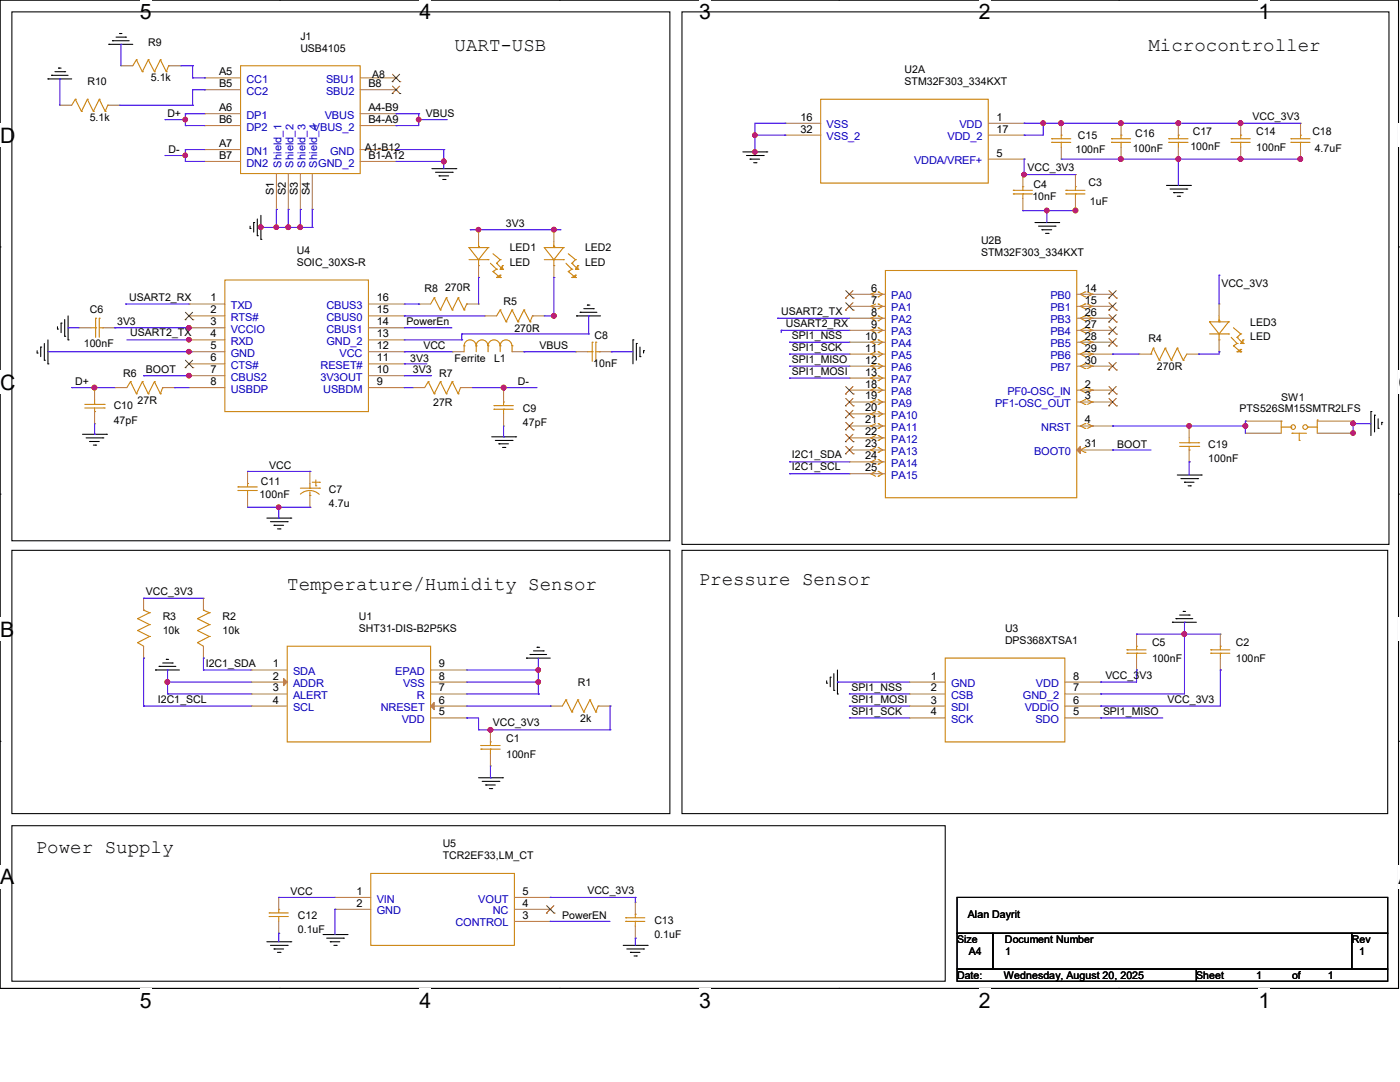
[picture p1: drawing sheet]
<svg xmlns="http://www.w3.org/2000/svg" width="279mm" height="216mm" viewBox="0 0 279 216" stroke-linecap="round" stroke-linejoin="round" font-family="sans-serif">
<path d="M0 0h279.1v197.2h-279.1z" fill="none" stroke="#000" stroke-width=".21"/>
<g fill="#fff">
<path d="M27.9 0h2.4v4.7h-2.4z"/>
<path d="M27.9 197.2h2.4v4.8h-2.4z"/>
</g>
<path d="M55.8 0h.1M55.8 197.2h.1" fill="none" stroke="#000" stroke-width=".21"/>
<g fill="#fff">
<path d="M83.7 0h2.4v4.7h-2.4z"/>
<path d="M83.7 197.2h2.4v4.8h-2.4z"/>
</g>
<path d="M111.6 0h.1M111.6 197.2h.1" fill="none" stroke="#000" stroke-width=".21"/>
<g fill="#fff">
<path d="M139.5 0h2.4v4.7h-2.4z"/>
<path d="M139.5 197.2h2.4v4.8h-2.4z"/>
</g>
<path d="M167.4 0h.1M167.4 197.2h.1" fill="none" stroke="#000" stroke-width=".21"/>
<g fill="#fff">
<path d="M195.3 0h2.4v4.7h-2.4z"/>
<path d="M195.3 197.2h2.4v4.8h-2.4z"/>
</g>
<path d="M223.3 0h.1M223.3 197.2h.1" fill="none" stroke="#000" stroke-width=".21"/>
<g fill="#fff">
<path d="M251.2 0h2.3v4.7h-2.3z"/>
<path d="M251.2 197.2h2.3v4.8h-2.3z"/>
<path d="M0 24.6h3v4.8h-3z"/>
<path d="M279.1 24.6h.3v4.8h-.3z"/>
<path d="M0 73.9h3v4.8h-3z"/>
<path d="M279.1 73.9h.3v4.8h-.3z"/>
</g>
<path d="M0 49.3h.1M279.1 49.3h.1" fill="none" stroke="#000" stroke-width=".21"/>
<g fill="#fff">
<path d="M0 123.2h2.8v4.8h-2.8z"/>
<path d="M279.1 123.2h.3v4.8h-.3z"/>
</g>
<path d="M0 98.6h.1M279.1 98.6h.1" fill="none" stroke="#000" stroke-width=".21"/>
<g fill="#fff">
<path d="M0 172.6h2.8v4.7h-2.8z"/>
<path d="M279 172.6h.4v4.7h-.4z"/>
</g>
<g fill="none" stroke="#000" stroke-width=".21">
<path d="M2.4 2.4h131.3v105.5h-131.3zM9.6 15.7h.1M9.6 15.7h4.7M10.3 15h.1M10.3 15h3.3M11 14.3h1.9M11.7 13.6h.1M11.7 13.6h.5M12.9 14.3h.1M21.7 8.8h.1M21.7 8.8h4.8M22.4 8.1h.1"/>
<path d="M22.4 8.1h3.4M23.2 7.4h1.9M23.9 6.7h.1M23.9 6.7h.4M25.1 7.4h.1M136.1 2.4h141.1v106.2h-141.1zM86.2 33.7h4.8M86.9 34.4h3.4M87.6 35.1h.1M87.6 35.1h1.9M88.3 35.8h.5M88.8 35.8h.1"/>
<path d="M90.3 34.4h.1M91 33.7h.1M148.3 30.3h4.7M149 31h3.3M149.7 31.7h.1M149.7 31.7h1.9M150.4 32.5h.5M150.9 32.5h.1M152.3 31h.1M153 30.3h.1M232.8 37h4.8M233.5 37.7h3.4"/>
<path d="M234.2 38.4h.1M234.2 38.4h1.9M234.9 39.2h.5M235.4 39.2h.1M236.9 37.7h.1M237.6 37h.1M49.9 45.6h.1M49.9 45.1v.5M50.6 44.4h.1M50.6 44.4v1.9M51.4 47h.1M51.4 43.7v3.3"/>
<path d="M52.1 47.8h.1M52.1 43v4.8M206.5 44.4h4.8M207.3 45.1h3.3M207.9 45.8h.1M207.9 45.8h2M208.7 46.6h.5M209.2 46.6h.1M210.6 45.1h.1M211.3 44.4h.1M7.4 70.4h.1M7.4 70v.4"/>
<path d="M8.1 69.3h.1M8.1 69.3v1.9M8.8 71.9h.1M8.8 68.5v3.4M9.6 72.6h.1M9.6 67.8v4.8M11.5 65.7h.1M11.5 65.2v.5M12.2 64.5h.1M12.2 64.5v1.9M12.9 67.1h.1M12.9 63.8v3.3"/>
<path d="M13.6 67.8h.1M13.6 63v4.8M115.1 63h.1M115.1 63h4.7M115.8 62.3h.1M115.8 62.3h3.3M116.5 61.6h1.9M117.2 60.9h.1M117.2 60.9h.5M118.4 61.6h.1M126.3 67.8h.1M126.3 67.8v4.8"/>
<path d="M127 68.5h.1M127 68.5v3.4M127.7 71.2h.1M127.7 69.3v1.9M128.4 70h.1M128.4 70v.4M16.5 86.7h4.8M17.2 87.4h3.3M17.9 88.1h.1M17.9 88.1h1.9M18.6 88.8h.5M19.1 88.8h.1"/>
<path d="M20.5 87.4h.1M21.3 86.7h.1M98.1 87.2h4.8M98.8 87.9h3.4M99.6 88.6h.1M99.6 88.6h1.9M100.3 89.3h.5M100.8 89.3h.1M102.2 87.9h.1M102.9 87.2h.1M234.9 94.8h4.8M235.7 95.5h3.3"/>
<path d="M236.4 96.2h.1M236.4 96.2h1.9M237.1 96.9h.5M237.6 96.9h.1M239 95.5h.1M239.7 94.8h.1M273.6 82.1h.1M273.6 82.1v4.8M274.3 82.8h.1M274.3 82.8v3.4M275 85.5h.1M275 83.6v1.9"/>
<path d="M275.8 84.3h.1M275.8 84.3v.5M2.4 109.8h131.3v52.5h-131.3zM53.3 103.4h4.7M54 104.1h3.3M54.7 104.8h.1M54.7 104.8h1.9M55.4 105.5h.5M55.9 105.5h.1M57.3 104.1h.1M58 103.4h.1M136.1 109.8h140.8v52.5h-140.8z"/>
<path d="M31 133.7h.1M31 133.7h4.8M31.7 133h.1M31.7 133h3.4M32.5 132.3h1.9M33.2 131.6h.1M33.2 131.6h.5M34.4 132.3h.1M105.1 131.3h.1M105.1 131.3h4.7M105.8 130.6h.1M105.8 130.6h3.3"/>
<path d="M106.5 129.9h1.9M107.2 129.2h.1M107.2 129.2h.5M108.4 129.9h.1M165 136.3h.1M165 135.8v.5M165.7 135.1h.1M165.7 135.1v1.9M166.4 137.8h.1M166.4 134.4v3.4M167.1 138.5h.1M167.1 133.7v4.8"/>
<path d="M234 124.2h.1M234 124.2h4.8M234.7 123.4h.1M234.7 123.4h3.3M235.4 122.7h1.9M236.1 122h.1M236.1 122h.5M237.3 122.7h.1M0 147.9h.1M95.5 155.2h4.8M96.2 155.9h3.4M96.9 156.6h.1"/>
<path d="M96.9 156.6h1.9M97.7 157.4h.4M98.1 157.4h.1M99.6 155.9h.1M100.3 155.2h.1M279.1 147.9h.1M2.4 164.8h186.2v31h-186.2zM191 179.1h85.9v7.1h-85.9zM53.3 187.9h4.7M54 188.6h3.3M54.7 189.4h.1M54.7 189.4h1.9"/>
<path d="M55.4 190h.5M55.9 190h.1M57.3 188.6h.1M58 187.9h.1M64.5 186.5h4.8M65.2 187.2h3.3M65.9 187.9h.1M65.9 187.9h1.9M66.6 188.6h.5M67.1 188.6h.1M68.5 187.2h.1M69.3 186.5h.1"/>
<path d="M124.4 188.6h4.8M125.1 189.4h3.3M125.8 190h.1M125.8 190h1.9M126.5 190.8h.5M127 190.8h.1M128.4 189.4h.1M129.2 188.6h.1M191 186.2h7.2v7.2h-7.2zM191 193.4h47.8v2.4h-47.8zM198.2 186.2h71.6v7.2h-71.6zM238.8 193.4h38.1v2.4h-38.1z"/>
<path d="M269.8 186.2h7.1v7.2h-7.1z"/>
</g>
<g fill="none" stroke="#cc8006" stroke-width=".21">
<path d="M15 19.8h.1M15 19.8l1.3 2.4M15 19.8l-.7 1.2M17.4 19.8h.1M17.4 19.8l-1.1 2.4M17.4 19.8l1.2 2.4M19.8 19.8h.1M19.8 19.8l-1.2 2.4M19.8 19.8l1.2 2.4M27.2 11.9h.1M27.2 11.9l1.2 2.4M27.2 11.9l-.7 1.2"/>
<path d="M28.4 14.3h.1M29.6 11.9h.1M29.6 11.9l-1.2 2.4M29.6 11.9l1.2 2.4M30.8 14.3h.1M32 11.9h.1M32 11.9l-1.2 2.4M32 11.9l1.2 2.4M33.2 14.3h.1M33.7 13.1h.1M33.7 13.1l-.5 1.2M48 13.1h23.9v21.5h-23.9z"/>
<path d="M163.8 19.8h33.4v16.7h-33.4zM16.3 22.2h.1M18.6 22.2h.1M21 22.2h.1M21.5 21h.1M21.5 21l-.5 1.2M202.2 38.7h.1M202.2 38h.1M202.2 38.7h3.8M202.2 38h3.8M204.1 37.3h.1M204.1 38.7h.1"/>
<path d="M204.1 37.3v.7M204.1 38.7v.9M209.9 28.4h.1M209.9 27.7h.1M209.9 28.4h3.8M209.9 27.7h3.8M211.8 27h.1M211.8 28.4h.1M211.8 27v.7M211.8 28.4v1M212.7 38.7h.1M212.7 38h.1"/>
<path d="M212.7 38.7h3.8M212.7 38h3.8M214.6 37.3h.1M214.6 38.7h.1M214.6 37.3v.7M214.6 38.7v.9M221.8 28.4h.1M221.8 27.7h.1M221.8 28.4h3.8M221.8 27.7h3.8M223.7 27h.1M223.7 28.4h.1"/>
<path d="M223.7 27v.7M223.7 28.4v1M233.3 28.4h.1M233.3 27.7h.1M233.3 28.4h3.8M233.3 27.7h3.8M235.2 27h.1M235.2 28.4h.1M235.2 27v.7M235.2 28.4v1M245.7 28.4h.1M245.7 27.7h.1"/>
<path d="M245.7 28.4h3.8M245.7 27.7h3.8M247.6 27h.1M247.6 28.4h.1M247.6 27v.7M247.6 28.4v1M257.6 28.4h.1M257.6 27.7h.1M257.6 28.4h3.9M257.6 27.7h3.9M259.5 27h.1M259.5 28.4h.1"/>
<path d="M259.5 27v.7M259.5 28.4v1M44.9 55.9h28.6v26.2h-28.6zM86.7 59.4h.1M86.7 59.4l1.2 2.4M86.7 59.4l-.8 1.3M89.1 59.4h.1M89.1 59.4l-1.2 2.4M89.1 59.4l1.2 2.4M91.4 59.4h.1M91.4 59.4l-1.1 2.4M91.4 59.4l1.2 2.4"/>
<path d="M93.6 49.4h.1M93.6 49.4h3.8M93.6 51.8h3.8M93.6 49.4l1.9 2.4M95.5 49.2h.1M95.5 49.4h.1M95.5 53h.1M95.5 51.8h.1M95.5 48.2v1.2M95.5 51.8v1.2M97.4 51.8h.1M97.4 49.4h.1"/>
<path d="M97.4 49.4l-1.9 2.4M97.9 52.5l1.2 1.2M98.4 54.2h.1M98.4 54.2l1.4 1.2M98.4 50.6l1.4 1.2M99.1 52.5h.1M99.1 55.4h.1M99.1 53.7h.1M99.1 52.5l1.2 1.2M99.1 53.7l-.7 .5M99.1 55.4h.7M99.8 55.4h.1"/>
<path d="M99.8 53.7h.1M99.8 54.9h.1M99.8 51.8h.1M99.8 54.9v.5M99.8 51.8l-.7 .7M99.8 53.7h.5M99.8 54.9l-.7 .5M100.3 53.7h.1M100.3 53h.1M100.3 53v.7M100.3 53l-.5 .7M108.6 49.4h.1"/>
<path d="M108.6 49.4h3.8M108.6 51.8h3.8M108.6 49.4l1.9 2.4M110.5 49.2h.1M110.5 49.4h.1M110.5 53h.1M110.5 51.8h.1M110.5 48.2v1.2M110.5 51.8v1.2M112.4 51.8h.1M112.4 49.4h.1M112.4 49.4l-1.9 2.4"/>
<path d="M112.9 52.5l1.2 1.2M113.4 54.2h.1M113.4 54.2l1.5 1.2M113.4 50.6l1.5 1.2M114.1 52.5h.1M114.1 55.4h.1M114.1 53.7h.1M114.1 55.4h.8M114.1 52.5l1.2 1.2M114.1 53.7l-.7 .5M114.9 55.4h.1M114.9 53.7h.1"/>
<path d="M114.9 54.9h.1M114.9 51.8h.1M114.9 53.7h.4M114.9 51.8l-.8 .7M114.9 54.9v.5M114.9 54.9l-.8 .5M115.3 53.7h.1M115.3 53h.1M115.3 53v.7M115.3 53l-.4 .7M173.8 58.7h.1M173.8 58.7l1 .5"/>
<path d="M174.8 58.3l-1 .4M175.3 58.3h.1M175.3 59.2h.1M175.3 58.3l.9 .4-.9 .5M176.7 54h38.2v45.3h-38.2zM216.5 58.3h.1M216.5 59.2h.1M216.5 58.3l-.9 .4 .9 .5M217 58.3l1 .4M218 58.7h.1M218 58.7l-1 .5M18.2 65.4h.9"/>
<path d="M18.9 79.8v.9M19.1 63.5h.1M19.1 65.4h.1M19.1 63.5v3.8M19.8 63.5h.1M19.8 63.5v3.8M19.8 65.4h.7M20.5 65.4h.1M26 76.2h.1M26 76.2l1.2 2.4M26 76.2l-.7 1.1M27.2 78.6h.1"/>
<path d="M28.4 76.2h.1M28.4 76.2l-1.2 2.4M28.4 76.2l1.2 2.4M29.6 78.6h.1M30.8 76.2h.1M30.8 76.2l-1.2 2.4M30.8 76.2l1.2 2.4M32 78.6h.1M32.5 77.3h.1M32.5 77.3l-.5 1.3M85.5 76.2h.1M85.5 76.2l1.2 2.4"/>
<path d="M85.5 76.2l-.7 1.1M86.7 78.6h.1M87.9 76.2h.1M87.9 61.8h.1M87.9 76.2l-1.2 2.4M87.9 76.2l1.2 2.4M89.1 78.6h.1M90.3 76.2h.1M90.3 61.8h.1M90.3 76.2l-1.2 2.4M90.3 76.2l1.1 2.4M91.4 78.6h.1"/>
<path d="M91.9 77.3h.1M91.9 77.3l-.5 1.3M92.6 61.8h.1M92.6 69h.1M92.6 69v1.2M92.6 69a1.19 1.19 0 0 1 1.2-1.2 1.19 1.19 0 0 1 1.2 1.2M93.1 60.7h.1M93.1 60.7l-.5 1.1M95 69a1.16 1.16 0 0 1 1.2-1.2 1.16 1.16 0 0 1 1.2 1.2M95 69h.1M95 69v1.2M97.4 69a1.19 1.19 0 0 1 1.2-1.2 1.19 1.19 0 0 1 1.2 1.2"/>
<path d="M97.4 69h.1M97.4 69v1.2M99.8 69a1.16 1.16 0 0 1 1.2-1.2 1.16 1.16 0 0 1 1.2 1.2M99.8 61.8h.1M99.8 69h.1M99.8 61.8l1.2 2.4M99.8 61.8l-.7 1.2M99.8 69v1.2M101 64.2h.1M102.2 61.8h.1M102.2 69h.1M102.2 61.8l-1.2 2.4"/>
<path d="M102.2 61.8l1.2 2.4M102.2 69v1.2M103.4 64.2h.1M104.6 61.8h.1M104.6 61.8l-1.2 2.4M104.6 61.8l1.2 2.4M105.8 64.2h.1M106.3 63h.1M106.3 63l-.5 1.2M117.2 70.2h1M118.2 68.3h.1M118.2 70.2h.1"/>
<path d="M118.2 68.3v3.8M118.9 68.3h.1M118.9 70.2h.7M118.9 68.3v3.8M119.6 70.2h.1M173.8 61.1h.1M173.8 63.5h.1M173.8 65.9h.1M173.8 68.3h.1M173.8 70.7h.1M173.8 73.1h.1M173.8 75.4h.1"/>
<path d="M173.8 77.9h.1M173.8 61.1l1 .5M173.8 63.5l1 .5M173.8 65.9l1 .5M173.8 68.3l1 .4M173.8 70.7l1 .5M173.8 73.1l1 .4M173.8 75.4l1 .5M173.8 77.9l1 .4M174.8 60.7l-1 .4M174.8 63l-1 .5M174.8 65.4l-1 .5"/>
<path d="M174.8 67.8l-1 .5M174.8 70.2l-1 .5M174.8 72.6l-1 .5M174.8 75l-1 .4M174.8 77.3l-1 .6M174.8 79.8l-1 .4M175.3 60.7h.1M175.3 61.6h.1M175.3 63h.1M175.3 64h.1M175.3 65.4h.1M175.3 66.4h.1"/>
<path d="M175.3 67.8h.1M175.3 68.7h.1M175.3 70.2h.1M175.3 71.2h.1M175.3 72.6h.1M175.3 73.5h.1M175.3 75h.1M175.3 75.9h.1M175.3 77.3h.1M175.3 78.3h.1M175.3 79.8h.1M175.3 60.7l.9 .4-.9 .5"/>
<path d="M175.3 63l.9 .5-.9 .5M175.3 65.4l.9 .5-.9 .5M175.3 67.8l.9 .5-.9 .4M175.3 70.2l.9 .5-.9 .5M175.3 72.6l.9 .5-.9 .4M175.3 75l.9 .4-.9 .5M175.3 77.3l.9 .6-.9 .4M175.3 79.8l.9 .4-.9 .5M216.5 60.7h.1M216.5 61.6h.1M216.5 63h.1M216.5 64h.1"/>
<path d="M216.5 65.4h.1M216.5 66.4h.1M216.5 67.8h.1M216.5 68.7h.1M216.5 70.2h.1M216.5 71.2h.1M216.5 72.6h.1M216.5 73.5h.1M216.5 77.3h.1M216.5 78.3h.1M216.5 79.8h.1M216.5 60.7l-.9 .4 .9 .5"/>
<path d="M216.5 63l-.9 .5 .9 .5M216.5 65.4l-.9 .5 .9 .5M216.5 67.8l-.9 .5 .9 .4M216.5 70.2l-.9 .5 .9 .5M216.5 72.6l-.9 .5 .9 .4M216.5 77.3l-.9 .6 .9 .4M216.5 79.8l-.9 .4 .9 .5M217 60.7l1 .4M217 63l1 .5M217 65.4l1 .5M217 67.8l1 .5M217 70.2l1 .5"/>
<path d="M217 72.6l1 .5M217 77.3l1 .6M217 79.8l1 .4M218 61.1h.1M218 63.5h.1M218 65.9h.1M218 68.3h.1M218 70.7h.1M218 73.1h.1M218 77.9h.1M218 61.1l-1 .5M218 63.5l-1 .5"/>
<path d="M218 65.9l-1 .5M218 68.3l-1 .4M218 70.7l-1 .5M218 73.1l-1 .4M218 77.9l-1 .4M229.7 70.7h.1M230.2 69.5h.1M230.2 69.5l1.2 2.4M230.2 69.5l-.5 1.2M231.4 71.9h.1M232.5 69.5h.1M232.5 69.5l1.3 2.4"/>
<path d="M232.5 69.5l-1.1 2.4M233.8 71.9h.1M234.9 69.5h.1M234.9 69.5l1.2 2.4M234.9 69.5l-1.1 2.4M236.1 71.9h.1M236.9 70.7l-.8 1.2M241.4 64.2h.1M241.4 64.2h3.8M241.4 66.6h3.8M241.4 64.2l1.9 2.4M243.3 64h.1"/>
<path d="M243.3 64.2h.1M243.3 67.8h.1M243.3 66.6h.1M243.3 63v1.2M243.3 66.6v1.2M245.2 66.6h.1M245.2 64.2h.1M245.2 64.2l-1.9 2.4M245.7 67.3l1.2 1.2M246.2 69h.1M246.2 69l1.4 1.2M246.2 65.4l1.4 1.2"/>
<path d="M246.9 67.3h.1M246.9 70.2h.1M246.9 68.5h.1M246.9 67.3l1.2 1.2M246.9 68.5l-.7 .5M246.9 70.2h.7M247.6 70.2h.1M247.6 68.5h.1M247.6 69.7h.1M247.6 66.6h.1M247.6 69.7v.5M247.6 66.6l-.7 .7"/>
<path d="M247.6 68.5h.5M247.6 69.7l-.7 .5M248.1 68.5h.1M248.1 67.8h.1M248.1 67.8v.7M248.1 67.8l-.5 .7M16.9 80.7h3.9M16.9 81.4h3.9M18.9 82.1h.1M18.9 80.7h.1M18.9 81.4v.7M20.8 80.7h.1"/>
<path d="M20.8 81.4h.1M47.5 97.9h.1M47.5 97.2h.1M47.5 97.9h3.9M47.5 97.2h3.9M49.4 96.5h.1M49.4 97.9h.1M49.4 96.5v.7M49.4 97.9v.9M59.9 97.4h3.9M59.9 98.6a2.75 2.75 0 0 1 3.8 0M61.8 98.8h.1"/>
<path d="M61.8 97.4h.1M61.8 96.5v.9M61.8 98.1v.7M62.3 96.2h1.5M63 96.9h.1M63 95.8v1.1M63.8 96.2h.1M63.8 97.4h.1M98.6 81.7h.1M98.6 80.9h.1M98.6 81.7h3.8M98.6 80.9h3.8"/>
<path d="M100.5 80.2h.1M100.5 81.7h.1M100.5 80.2v.7M100.5 81.7v.9M173.8 80.2h.1M173.8 82.6h.1M173.8 85h.1M173.8 87.4h.1M173.8 89.8h.1M173.8 92.2h.1M173.8 94.5h.1M173.8 80.2l1 .5"/>
<path d="M173.8 82.6l1 .5M173.8 85l1 .5M173.8 87.4l1 .5M173.8 89.8l1 .5M173.8 92.2l1 .4M173.8 94.5l1 .5M174.8 82.1l-1 .5M174.8 84.5l-1 .5M174.8 86.9l-1 .5M174.8 89.3l-1 .5M174.8 91.7l-1 .5M174.8 94.1l-1 .4"/>
<path d="M175.3 80.7h.1M175.3 82.1h.1M175.3 83.1h.1M175.3 84.5h.1M175.3 85.5h.1M175.3 86.9h.1M175.3 87.9h.1M175.3 89.3h.1M175.3 90.3h.1M175.3 91.7h.1M175.3 92.6h.1M175.3 94.1h.1"/>
<path d="M175.3 95h.1M175.3 82.1l.9 .5-.9 .5M175.3 84.5l.9 .5-.9 .5M175.3 86.9l.9 .5-.9 .5M175.3 89.3l.9 .5-.9 .5M175.3 91.7l.9 .5-.9 .4M175.3 94.1l.9 .4-.9 .5M216.5 80.7h.1M216.5 84.5h.1M216.5 85.5h.1M216.5 89.3h.1M216.5 90.3h.1"/>
<path d="M216.5 84.5l-.9 .5 .9 .5M216.5 89.3l-.9 .5 .9 .5M217 84.5l1 .5M218 80.2h.1M218 85h.1M218 80.2l-1 .5M218 85l-1 .5M235.4 88.3h3.8M235.4 89.1h3.8M237.3 89.8h.1M237.3 88.3h.1M237.3 87.4v.9"/>
<path d="M237.3 89.1v.7M239.2 88.3h.1M239.2 89.1h.1M255.7 84h.1M255.7 84v2.4M255.7 85.2h1.9M257.6 85.2h.1M257.9 86.4h.1M257.9 86.4h2.8M259.3 87.9h.1M259.3 86.4v1.5M261 85.2h.1"/>
<path d="M261 85.2h1.9M262.9 83.8h.1M262.9 83.8v2.6M27.5 125.8h.1M27.5 123.4h.1M27.5 128.2h.1M27.5 125.8l2.3 1.2M27.5 123.4l2.3 1.2M27.5 128.2l1.2 .7M28.7 121.8h.1M28.7 121.8l1.1 .5M29.8 127h.1"/>
<path d="M29.8 124.6h.1M29.8 122.3h.1M29.8 127l-2.3 1.2M29.8 124.6l-2.3 1.2M29.8 122.3l-2.3 1.1M39.4 125.8h.1M39.4 123.4h.1M39.4 128.2h.1M39.4 125.8l2.4 1.2M39.4 123.4l2.4 1.2M39.4 128.2l1.2 .7M40.6 121.8h.1"/>
<path d="M40.6 121.8l1.2 .5M41.8 127h.1M41.8 124.6h.1M41.8 122.3h.1M41.8 127l-2.4 1.2M41.8 124.6l-2.4 1.2M41.8 122.3l-2.4 1.1M57.3 128.9h28.6v19.1h-28.6zM112.9 139.7h.1M112.9 139.7l1.2 2.4M112.9 139.7l-.7 1.2M115.3 139.7h.1"/>
<path d="M115.3 139.7l-1.2 2.4M115.3 139.7l1.2 2.4M117.7 139.7h.1M117.7 139.7l-1.2 2.4M117.7 139.7l1.2 2.4M188.6 131.3h23.9v16.7h-23.9zM224.9 130.3h.1M224.9 129.7h.1M224.9 130.3h3.8M224.9 129.7h3.8M226.8 128.9h.1M226.8 130.3h.1"/>
<path d="M226.8 128.9v.8M226.8 130.3v1M241.6 130.3h.1M241.6 129.7h.1M241.6 130.3h3.8M241.6 129.7h3.8M243.5 128.9h.1M243.5 130.3h.1M243.5 128.9v.8M243.5 130.3v1M96 149.5h.1M96 148.8h.1"/>
<path d="M96 149.5h3.8M96 148.8h3.8M97.9 148h.1M97.9 149.5h.1M97.9 148v.8M97.9 149.5v.9M114.1 142.1h.1M116.5 142.1h.1M118.9 142.1h.1M119.4 140.9h.1M119.4 140.9l-.5 1.2M74 174.3h28.7v14.3h-28.7z"/>
<path d="M53.7 182.9h.1M53.7 182.2h.1M53.7 182.9h3.8M53.7 182.2h3.8M55.6 181.4h.1M55.6 182.9h.1M55.6 181.4v.8M55.6 182.9v1M124.9 183.9h.1M124.9 183.1h.1M124.9 183.9h3.8M124.9 183.1h3.8"/>
<path d="M126.8 182.4h.1M126.8 183.9h.1M126.8 182.4v.7M126.8 183.9v.9"/>
<circle cx="258.1" cy="85.2" r=".46"/>
<circle cx="260.5" cy="85.2" r=".47"/>
</g>
<g fill="none" stroke="#a84" stroke-width=".21">
<path d="M24.1 13.1h.1M24.1 13.1h2.4M33.7 13.1h2.4M36.1 13.1h.1M40.8 15.5h.1M40.8 17.9h.1M40.8 15.5h7.2M40.8 17.9h7.2M71.9 15.5h7.1M71.9 17.9h7.1M79 15.5h.1M79 17.9h.1"/>
<path d="M11.9 21h.1M11.9 21h2.4M21.5 21h2.4M23.9 21h.1M40.8 22.7h.1M40.8 29.8h.1M40.8 25.1h.1M40.8 32.2h.1M40.8 29.8h7.2M40.8 22.7h7.2M40.8 32.2h7.2M40.8 25.1h7.2"/>
<path d="M55.2 34.6v7.2M57.5 34.6v7.2M59.9 34.6v7.2M62.3 34.6v7.2M71.9 29.8h7.1M71.9 22.7h7.1M71.9 32.2h7.1M71.9 25.1h7.1M79 29.8h.1M79 22.7h.1M79 32.2h.1M79 25.1h.1"/>
<path d="M156.6 24.6h.1M156.6 27h.1M156.6 24.6h7.2M156.6 27h7.2M197.2 24.6h7.2M197.2 27h7.2M197.2 31.7h7.2M204.1 34.8h.1M204.1 34.8v2.5M204.1 39.6v2.4M204.4 24.6h.1M204.4 27h.1"/>
<path d="M204.4 31.7h.1M211.8 31.7h.1M211.8 24.6h.1M211.8 24.6v2.4M211.8 29.4v2.3M214.6 34.8h.1M214.6 34.8v2.5M214.6 39.6v2.4M223.7 31.7h.1M223.7 24.6h.1M223.7 24.6v2.4M223.7 29.4v2.3"/>
<path d="M235.2 31.7h.1M235.2 24.6h.1M235.2 24.6v2.4M235.2 29.4v2.3M247.6 31.7h.1M247.6 24.6h.1M247.6 24.6v2.4M247.6 29.4v2.3M259.5 31.7h.1M259.5 24.6h.1M259.5 24.6v2.4M259.5 29.4v2.3"/>
<path d="M55.2 41.8h.1M57.5 41.8h.1M59.9 41.8h.1M62.3 41.8h.1M95.5 55.4h.1M95.5 45.8h.1M95.5 45.8v2.4M95.5 53v2.4M110.5 55.4h.1M110.5 45.8h.1M110.5 45.8v2.4M110.5 53v2.4"/>
<path d="M169.5 58.7h.1M169.5 58.7h7.2M204.1 42h.1M214.6 42h.1M214.9 58.7h7.1M222 58.7h.1M15.7 65.4h.1M15.7 65.4h2.5M18.9 77.3h.1M18.9 77.3v2.5M20.5 65.4h2.4M22.9 77.3h.1"/>
<path d="M22.9 65.4h.1M22.9 77.3h2.4M32.5 77.3h2.3M34.8 77.3h.1M37.7 60.7h.1M37.7 63h.1M37.7 65.4h.1M37.7 67.8h.1M37.7 70.2h.1M37.7 72.6h.1M37.7 75h.1M37.7 77.3h.1"/>
<path d="M37.7 77.3h7.2M37.7 65.4h7.2M37.7 63h7.2M37.7 60.7h7.2M37.7 67.8h7.2M37.7 70.2h7.2M37.7 72.6h7.2M37.7 75h7.2M73.5 77.3h7.2M73.5 65.4h7.2M73.5 63h7.2M73.5 60.7h7.2"/>
<path d="M73.5 67.8h7.2M73.5 70.2h7.2M73.5 72.6h7.2M73.5 75h7.2M80.7 77.3h.1M80.7 75h.1M80.7 72.6h.1M80.7 70.2h.1M80.7 67.8h.1M80.7 65.4h.1M80.7 63h.1M80.7 60.7h.1"/>
<path d="M82.4 77.3h.1M82.4 77.3h2.4M83.6 60.7h.1M83.6 60.7h2.3M90.3 70.2h.1M90.3 70.2h2.3M91.9 77.3h2.4M93.1 60.7h2.4M94.3 77.3h.1M95.5 60.7h.1M96.7 63h.1M96.7 63h2.4"/>
<path d="M100.5 77.9h.1M100.5 77.9v2.3M102.2 70.2h2.4M104.6 70.2h.1M106.3 63h2.3M108.6 63h.1M114.9 70.2h.1M114.9 70.2h2.3M119.6 70.2h2.4M122 70.2h.1M169.5 61.1h.1M169.5 63.5h.1"/>
<path d="M169.5 65.9h.1M169.5 68.3h.1M169.5 70.7h.1M169.5 73.1h.1M169.5 75.4h.1M169.5 77.9h.1M169.5 70.7h7.2M169.5 61.1h7.2M169.5 63.5h7.2M169.5 65.9h7.2M169.5 68.3h7.2M169.5 73.1h7.2"/>
<path d="M169.5 75.4h7.2M169.5 77.9h7.2M214.9 70.7h7.1M214.9 61.1h7.1M214.9 63.5h7.1M214.9 65.9h7.1M214.9 68.3h7.1M214.9 73.1h7.1M214.9 77.9h7.1M222 61.1h.1M222 63.5h.1M222 65.9h.1"/>
<path d="M222 68.3h.1M222 70.7h.1M222 73.1h.1M222 77.9h.1M227.3 70.7h.1M227.3 70.7h2.4M236.9 70.7h2.3M239.2 70.7h.1M243.3 70.2h.1M243.3 60.7h.1M243.3 60.7v2.3M243.3 67.8v2.4"/>
<path d="M18.9 84.5h.1M18.9 82.1v2.4M49.4 94.1h.1M49.4 94.1v2.4M49.4 98.8v2.4M61.8 94.1h.1M61.8 94.1v2.4M61.8 98.8v2.4M100.5 85h.1M100.5 82.6v2.4M169.5 80.2h.1M169.5 82.6h.1"/>
<path d="M169.5 85h.1M169.5 87.4h.1M169.5 89.8h.1M169.5 92.2h.1M169.5 94.5h.1M169.5 80.2h7.2M169.5 82.6h7.2M169.5 85h7.2M169.5 87.4h7.2M169.5 89.8h7.2M169.5 92.2h7.2M169.5 94.5h7.2"/>
<path d="M214.9 80.2h7.1M214.9 85h7.1M214.9 89.8h7.1M222 80.2h.1M222 85h.1M222 89.8h.1M237.3 85h.1M237.3 92.2h.1M237.3 85v2.4M237.3 89.8v2.4M248.5 86.4h.1M248.5 84h.1"/>
<path d="M248.5 86.4h7.2M248.5 84h7.2M262.9 86.4h7.1M262.9 84h7.1M270 86.4h.1M270 84h.1M28.7 119.4h.1M28.7 119.4v2.4M40.6 119.4h.1M40.6 119.4v2.4M49.4 101.2h.1M61.8 101.2h.1"/>
<path d="M28.7 131.3h.1M28.7 128.9v2.4M40.6 131.3h.1M40.6 128.9v2.4M50.1 133.7h.1M50.1 136.1h.1M50.1 138.5h.1M50.1 133.7h7.2M50.1 136.1h7.2M50.1 138.5h7.2M85.9 133.7h7.2M85.9 136.1h7.2"/>
<path d="M85.9 138.5h7.2M93.1 138.5h.1M93.1 136.1h.1M93.1 133.7h.1M181.4 136.1h.1M181.4 138.5h.1M181.4 136.1h7.2M181.4 138.5h7.2M212.5 136.1h7.2M212.5 138.5h7.2M219.7 138.5h.1M219.7 136.1h.1"/>
<path d="M226.8 133.7h.1M226.8 126.5h.1M226.8 126.5v2.4M226.8 131.3v2.4M243.5 133.7h.1M243.5 126.5h.1M243.5 126.5v2.4M243.5 131.3v2.4M50.1 140.9h.1M50.1 140.9h7.2M85.9 140.9h7.2M85.9 143.3h7.2"/>
<path d="M93.1 143.3h.1M93.1 140.9h.1M97.9 152.8h.1M97.9 145.6h.1M97.9 145.6v2.4M97.9 150.4v2.4M109.8 140.9h.1M109.8 140.9h2.4M119.4 140.9h2.4M121.8 140.9h.1M181.4 140.9h.1M181.4 143.3h.1"/>
<path d="M181.4 140.9h7.2M181.4 143.3h7.2M212.5 140.9h7.2M212.5 143.3h7.2M219.7 143.3h.1M219.7 140.9h.1M55.6 179.1h.1M55.6 179.1v2.3M66.8 179.1h.1M66.8 179.1h7.2M102.7 179.1h7.1M109.8 179.1h.1"/>
<path d="M55.6 186.2h.1M55.6 183.9v2.3M66.8 181.4h.1M66.8 181.4h7.2M102.7 181.4h7.1M102.7 183.9h7.1M109.8 183.9h.1M109.8 181.4h.1M126.8 187.2h.1M126.8 180h.1M126.8 180v2.4M126.8 184.8v2.4"/>
</g>
<g fill="none" stroke="#804000" stroke-width=".2">
<path d="M78.3 16.3h.1M78.3 18.7h.1M78.3 14.8l1.5 1.5M78.3 17.2l1.5 1.5M79.8 14.8l-1.5 1.5M79.8 17.2l-1.5 1.5M79.8 16.3h.1M79.8 18.7h.1M168.7 59.5h.1M168.8 58l1.5 1.5M170.2 58l-1.5 1.5M170.3 59.5h.1"/>
<path d="M221.3 59.5h.1M221.3 58l1.5 1.5M222.8 58l-1.5 1.5M222.8 59.5h.1M37 63.8h.1M37 73.4h.1M37 62.3l1.5 1.5M37 71.9l1.5 1.5M38.4 62.3l-1.4 1.5M38.4 71.9l-1.4 1.5M38.5 63.8h.1M38.5 73.4h.1"/>
<path d="M168.7 61.9h.1M168.7 78.6h.1M168.8 60.4l1.5 1.5M168.8 77.1l1.5 1.5M168.8 79.5l1.5 1.5M170.2 60.4l-1.5 1.5M170.2 77.1l-1.5 1.5M170.2 79.5l-1.5 1.5M170.3 61.9h.1M170.3 78.6h.1M221.3 61.9h.1M221.3 64.3h.1"/>
<path d="M221.3 66.7h.1M221.3 69h.1M221.3 73.8h.1M221.3 78.6h.1M221.3 60.4l1.5 1.5M221.3 62.8l1.5 1.5M221.3 65.2l1.5 1.5M221.3 67.6l1.5 1.4M221.3 72.3l1.5 1.5M221.3 77.1l1.5 1.5M221.3 79.5l1.5 1.5M222.8 60.4l-1.5 1.5"/>
<path d="M222.8 62.8l-1.5 1.5M222.8 65.2l-1.5 1.5M222.8 67.6l-1.5 1.4M222.8 72.3l-1.5 1.5M222.8 77.1l-1.5 1.5M222.8 79.5l-1.5 1.5M222.8 61.9h.1M222.8 64.3h.1M222.8 66.7h.1M222.8 69h.1M222.8 73.8h.1M222.8 78.6h.1"/>
<path d="M168.7 81h.1M168.7 83.4h.1M168.7 85.8h.1M168.7 88.1h.1M168.7 90.6h.1M168.8 81.9l1.5 1.5M168.8 84.3l1.5 1.5M168.8 86.7l1.5 1.4M168.8 89.1l1.5 1.5M170.2 81.9l-1.5 1.5M170.2 84.3l-1.5 1.5M170.2 86.7l-1.5 1.4"/>
<path d="M170.2 89.1l-1.5 1.5M170.3 81h.1M170.3 83.4h.1M170.3 85.8h.1M170.3 88.1h.1M170.3 90.6h.1M221.3 81h.1M222.8 81h.1M109.1 182.2h.1M109.1 180.7l1.5 1.5M110.5 180.7l-1.4 1.5M110.6 182.2h.1"/>
</g>
<g fill="#a84" stroke="#a84" stroke-width=".21">
<path d="M56.6 135.4l.7 .7-.7 .7z"/>
<path d="M85.9 140.9l.8-.7v1.4z"/>
<path d="M214.9 89.8l.7-.7v1.4z"/>
</g>
<g fill="none" stroke="#4200ff" stroke-width=".21">
<path d="M11.9 15.7h.1M11.9 15.7v5.3M24.1 8.8h.1M24.1 8.8v4.3M36.1 13.1h2.3M38.4 17.9h.1M38.4 13.1h.1M38.4 15.5h.1M38.4 13.1v2.4M38.4 17.9v3.1M38.4 17.9h2.4M38.4 15.5h2.4"/>
<path d="M40.8 17.9h.1M40.8 15.5h.1M23.9 21h14.5M32.9 23.9h.1M32.9 31h.1M32.9 23.9h4.1M32.9 31h4.1M37 22.7h.1M37 25.1h.1M37 23.9h.1M37 29.8h.1M37 32.2h.1"/>
<path d="M37 31h.1M37 22.7h3.8M37 22.7v2.4M37 29.8v2.4M37 25.1h3.8M37 29.8h3.8M37 32.2h3.8M38.4 21h.1M79 22.7h.1M79 25.1h.1M79 22.7h4.6M79 29.8h9.6"/>
<path d="M79 32.2h9.6M83.6 22.7h.1M83.6 23.9h.1M83.6 22.7v2.4h-4.6M83.6 23.9h5.7M88.6 29.8h.1M88.6 32.2h.1M88.6 29.8v3.9M150.7 27h.1M150.7 30.3h.1M150.7 27h5.9M156.6 24.6h.1"/>
<path d="M156.6 27h.1M156.6 24.6h-5.9v6M204.1 34.8h.1M204.1 34.8h10.5M204.4 24.6h.1M204.4 27h.1M204.4 31.7h.1M204.4 34.8h.1M204.4 24.6h55.1M204.4 31.7v3.1M208.2 24.6h.1M208.2 24.6v2.4h-3.8"/>
<path d="M211.8 24.6h.1M211.8 31.7h48M223.7 24.6h.1M223.7 31.7h.1M235.2 24.6h.1M235.2 31.7h.1M235.2 31.7v5.3M247.6 24.6h.1M247.6 31.7h.1M259.5 31.7h.1M259.8 31.7h.1M51.8 45.4h10.5"/>
<path d="M52.1 45.4h.1M55.2 41.8h.1M55.2 45.4h.1M55.2 41.8v3.6M57.5 45.4h.1M57.5 41.8h.1M57.5 41.8v3.6M59.9 45.4h.1M59.9 41.8h.1M59.9 41.8v3.6M62.3 45.4h.1M62.3 41.8h.1"/>
<path d="M62.3 41.8v3.6M93.9 45.8h.1M93.9 45.8h17.9M95.5 55.4h.1M95.5 55.4v5.3M110.5 45.8h.1M110.5 55.4h.1M110.5 55.4v7.6M111.8 45.8h.1M204.1 42h.1M204.1 42h10.8M208.9 42h.1"/>
<path d="M208.9 42v2.4M214.6 42h.1M243.3 54.9h.1M243.3 54.9v5.8M9.6 70.2h28.6M13.6 65.4h.1M13.6 65.4h2.1M14.3 77.3h.1M14.3 77.3h8.6M18.9 77.3h.1M22.9 65.4h.1M22.9 65.4h15.1"/>
<path d="M25.1 60.7h.1M25.1 60.7h12.6M25.3 67.8h12.7M28.7 75h.1M28.7 75h9.3M34.8 77.3h.1M34.8 77.3h2.9M37.7 67.8h.1M37.7 70.2h.1M38 65.4h.1M38 75h.1M38 67.8h.1"/>
<path d="M38.2 70.2h.1M80.7 70.2h.1M80.7 77.3h.1M80.7 72.6h.1M80.7 63h.1M80.7 70.2h9.6M80.7 77.3h1.7M80.7 72.6h4.5M80.7 65.4h9.3M80.7 75h5.2M80.7 60.7h2.9M80.7 67.8h11.5"/>
<path d="M80.7 63h16M83.6 60.7h.1M85.9 75h.1M90 65.4h.1M92.2 67.8h.1M92.2 66.6h.1M92.2 66.6v1.2M92.2 66.6h25.3M94.3 77.3h12.7M100.5 77.9h.1M100.5 77.3h.1M100.5 77.3v.6"/>
<path d="M104.6 70.2h.1M104.6 70.2h10.3M107 77.3h.1M108.6 63h2.2M110.5 63h.1M110.8 63h.1M117.5 66.6h.1M117.5 63h.1M117.5 63v3.6M122 70.2h.1M122 70.2h4.3M155.2 63.5h.1"/>
<path d="M155.2 63.5h14.3M155.9 65.9h.1M155.9 65.9h13.6M155.9 65.9v.5M157.6 68.3h.1M157.6 70.7h.1M157.6 73.1h.1M157.6 75.4h.1M157.6 68.3h11.9M157.6 70.7h11.9M157.6 73.1h11.9M157.6 75.4h11.9"/>
<path d="M222 70.7h.1M222 70.7h5.3M239.2 70.7h.1M243.3 70.2h.1M243.3 70.2v.5h-4.1M18.9 86.7h.1M18.9 84.5v2.2M49.4 94.1h12.4M61.8 94.1h.1M100.5 87.2h.1M100.5 85v2.2M157.6 92.2h.1"/>
<path d="M157.6 94.5h.1M157.6 92.2h11.9M157.6 94.5h11.9M222 89.8h.1M222 85h.1M222 89.8h7.7M222 85h26.5M237.3 85h.1M237.3 92.2h.1M237.3 92.2v2.6M248.5 84h.1M248.5 85h.1"/>
<path d="M248.5 84v2.4M270 84h.1M270 86.4h.1M270 84.5h.1M270 84v2.7M270 84.5h3.6M28.7 119.4h.1M28.7 119.4h11.9M49.4 101.2h12.4M55.6 101.2h.1M55.6 103.4h.1M55.6 101.2v2.2"/>
<path d="M61.8 101.2h.1M28.7 131.3h.1M28.7 131.3v9.6M33.4 133.7h.1M33.4 138.5h.1M33.4 136.1h.1M33.4 133.7v4.8M33.4 136.1h16.7M33.4 138.5h16.7M40.6 131.3h.1M40.6 133.7h.1M40.6 131.3v2.4"/>
<path d="M40.6 133.7h9.5M93.1 133.7h14.3M93.1 136.1h14.3M93.1 138.5h14.3M107.4 133.7h.1M107.4 138.5h.1M107.4 136.1h.1M107.4 131.3v7.2M167.1 136.1h.1M167.1 136.1h14.3M169.5 138.5h.1M169.5 138.5h11.9"/>
<path d="M219.7 136.1h.1M219.7 138.5h.1M226.8 126.5h.1M226.8 133.7h.1M226.8 126.5h16.7M226.8 133.7v2.4h-7.1M236.4 124.2h.1M236.4 126.5h.1M236.4 124.2v14.3h-16.7M243.5 133.7h.1M243.5 133.7v7.2h-23.8M28.7 140.9h.1"/>
<path d="M28.7 140.9h21.4M93.1 143.3h.1M93.1 143.3h2.4v2.3M93.1 140.9h16.7M95.5 145.6h.1M95.5 145.6h26.3M97.9 145.6h.1M97.9 155.2h.1M97.9 152.8v2.4M109.8 140.9h.1M121.8 145.6h.1M121.8 140.9h.1"/>
<path d="M121.8 140.9v4.7M169.5 140.9h.1M169.5 143.3h.1M169.5 140.9h11.9M169.5 143.3h11.9M219.7 140.9h.1M219.7 143.3h.1M219.7 143.3h12.4M55.6 179.1h.1M55.6 179.1h11.2M109.8 179.1h.1M109.8 179.1h17"/>
<path d="M126.8 179.1h.1M126.8 179.1v.9M55.6 186.2h.1M55.6 186.2v1.7M66.8 181.4h.1M66.8 181.4v5.1M109.8 183.9h.1M109.8 183.9h12M126.8 187.2h.1M126.8 187.2v1.4"/>
</g>
<g fill="#f00" stroke="#f00" stroke-width=".21">
<circle cx="37" cy="23.9" r=".44"/>
<circle cx="37" cy="31" r=".44"/>
<circle cx="83.5" cy="23.9" r=".44"/>
<circle cx="100.5" cy="77.3" r=".47"/>
<circle cx="18.8" cy="77.3" r=".47"/>
<circle cx="37.7" cy="65.4" r=".44"/>
<circle cx="37.7" cy="75" r=".44"/>
<circle cx="55.6" cy="101.2" r=".44"/>
<circle cx="37.7" cy="67.8" r=".44"/>
<circle cx="95.5" cy="45.8" r=".44"/>
<circle cx="110.5" cy="45.8" r=".47"/>
<circle cx="110.5" cy="63" r=".47"/>
<circle cx="223.7" cy="24.6" r=".47"/>
<circle cx="247.6" cy="24.6" r=".47"/>
<circle cx="235.2" cy="24.6" r=".47"/>
<circle cx="211.8" cy="24.6" r=".47"/>
<circle cx="208.2" cy="24.6" r=".44"/>
<circle cx="150.6" cy="30.3" r=".44"/>
<circle cx="214.6" cy="42" r=".47"/>
<circle cx="208.9" cy="42" r=".44"/>
<circle cx="204.4" cy="34.8" r=".44"/>
<circle cx="248.5" cy="85" r=".47"/>
<circle cx="237.3" cy="85" r=".44"/>
<circle cx="270" cy="86.4" r=".44"/>
<circle cx="270" cy="84.5" r=".44"/>
<circle cx="236.3" cy="126.5" r=".47"/>
<circle cx="107.4" cy="133.7" r=".44"/>
<circle cx="97.9" cy="145.6" r=".47"/>
<circle cx="33.4" cy="136.1" r=".47"/>
<circle cx="150.6" cy="27" r=".44"/>
<circle cx="107.4" cy="136.1" r=".44"/>
<circle cx="88.6" cy="32.2" r=".47"/>
<circle cx="37.7" cy="70.2" r=".44"/>
<circle cx="223.7" cy="31.7" r=".47"/>
<circle cx="259.5" cy="31.7" r=".47"/>
<circle cx="235.2" cy="31.7" r=".47"/>
<circle cx="247.6" cy="31.7" r=".47"/>
<circle cx="52" cy="45.3" r=".47"/>
<circle cx="55.1" cy="45.3" r=".44"/>
<circle cx="57.5" cy="45.3" r=".47"/>
<circle cx="59.9" cy="45.3" r=".47"/>
</g>
<g font-size="4.2">
<text x="27.9" y="3.8">5</text>
<text x="83.7" y="3.8">4</text>
<text x="139.5" y="3.8">3</text>
<text x="195.3" y="3.8">2</text>
<text x="251.2" y="3.8">1</text>
<text x="0" y="28.4">D</text>
<text x="0" y="77.7">C</text>
<text x="279.1" y="77.7">C</text>
<text x="0" y="127">B</text>
<text x="0" y="176.4">A</text>
<text x="279.1" y="176.4">A</text>
<text x="27.9" y="201">5</text>
<text x="83.7" y="201">4</text>
<text x="139.5" y="201">3</text>
<text x="195.3" y="201">2</text>
<text x="251.2" y="201">1</text>
</g>
<g font-size="3.8">
<text x="90.7" y="10.2">UART-USB</text>
<text x="229.2" y="10.2">Microcontroller</text>
<text x="57.3" y="117.7">Temperature/Humidity Sensor</text>
<text x="139.4" y="116.8">Pressure Sensor</text>
<text x="7.2" y="170.2">Power Supply</text>
</g>
<g font-size="2.2">
<text x="43.7" y="15">A5</text>
<text x="43.7" y="17.4">B5</text>
<text x="73.5" y="17.4">B8</text>
<text x="43.7" y="22.2">A6</text>
<text x="73.5" y="22.2">A4-B9</text>
<text x="43.7" y="29.3">A7</text>
<text x="43.7" y="24.6">B6</text>
<text x="73.5" y="24.6">B4-A9</text>
<text x="159.8" y="24.1">16</text>
<text x="159.8" y="26.5">32</text>
<text x="198.9" y="24.1">1</text>
<text x="198.9" y="26.5">17</text>
<text x="43.7" y="31.7">B7</text>
<text x="73.5" y="31.7">B1-A12</text>
<text x="198.9" y="31.2">5</text>
<text x="54.7" y="39" transform="rotate(-90 54.7 39)">S1</text>
<text x="57" y="39" transform="rotate(-90 57 39)">S2</text>
<text x="59.4" y="39" transform="rotate(-90 59.4 39)">S3</text>
<text x="61.8" y="39" transform="rotate(-90 61.8 39)">S4</text>
<text x="173.9" y="58.2">6</text>
<text x="216.5" y="58.2">14</text>
<text x="42" y="60.2">1</text>
<text x="42" y="62.5">2</text>
<text x="42" y="64.9">3</text>
<text x="75.2" y="64.9">14</text>
<text x="75.2" y="62.5">15</text>
<text x="75.2" y="60.2">16</text>
<text x="173.9" y="60.6">7</text>
<text x="173.9" y="63">8</text>
<text x="173.9" y="65.4">9</text>
<text x="216.5" y="60.6">15</text>
<text x="216.5" y="63">26</text>
<text x="216.5" y="65.4">27</text>
<text x="42" y="67.3">4</text>
<text x="42" y="69.7">5</text>
<text x="75.2" y="69.7">12</text>
<text x="75.2" y="67.3">13</text>
<text x="172.7" y="67.8">10</text>
<text x="172.7" y="70.1">11</text>
<text x="216.5" y="67.8">28</text>
<text x="216.5" y="70.1">29</text>
<text x="42" y="72.1">6</text>
<text x="42" y="74.5">7</text>
<text x="42" y="76.8">8</text>
<text x="75.2" y="76.8">9</text>
<text x="75.2" y="74.5">10</text>
<text x="75.2" y="72.1">11</text>
<text x="172.7" y="72.6">12</text>
<text x="172.7" y="74.9">13</text>
<text x="172.7" y="77.3">18</text>
<text x="216.5" y="72.6">30</text>
<text x="216.5" y="77.3">2</text>
<text x="172.7" y="79.7">19</text>
<text x="172.7" y="82.1">20</text>
<text x="216.5" y="79.7">3</text>
<text x="172.7" y="84.5">21</text>
<text x="172.7" y="86.9">22</text>
<text x="172.7" y="89.3">23</text>
<text x="216.5" y="84.5">4</text>
<text x="216.5" y="89.3">31</text>
<text x="172.7" y="91.7">24</text>
<text x="172.7" y="94">25</text>
<text x="54.5" y="133.2">1</text>
<text x="54.5" y="135.6">2</text>
<text x="54.5" y="138">3</text>
<text x="87.6" y="138">7</text>
<text x="87.6" y="135.6">8</text>
<text x="87.6" y="133.2">9</text>
<text x="185.8" y="135.6">1</text>
<text x="185.8" y="138">2</text>
<text x="214.2" y="138">7</text>
<text x="214.2" y="135.6">8</text>
<text x="54.5" y="140.4">4</text>
<text x="87.6" y="142.7">5</text>
<text x="87.6" y="140.4">6</text>
<text x="185.8" y="140.4">3</text>
<text x="185.8" y="142.7">4</text>
<text x="214.2" y="142.7">5</text>
<text x="214.2" y="140.4">6</text>
<text x="71.2" y="178.6">1</text>
<text x="104.3" y="178.6">5</text>
<text x="71.2" y="180.9">2</text>
<text x="104.3" y="183.3">3</text>
<text x="104.3" y="180.9">4</text>
</g>
<g font-size="2.2" fill="#00c">
<text x="49.2" y="16.6">CC1</text>
<text x="65.1" y="16.6">SBU1</text>
<text x="49.2" y="23.7">DP1</text>
<text x="49.2" y="18.9">CC2</text>
<text x="64.8" y="23.7">VBUS</text>
<text x="65.1" y="18.9">SBU2</text>
<text x="49.2" y="26.1">DP2</text>
<text x="62.4" y="26.1">VBUS_2</text>
<text x="165" y="25.6">VSS</text>
<text x="165" y="28">VSS_2</text>
<text x="189.1" y="28">VDD_2</text>
<text x="191.5" y="25.6">VDD</text>
<text x="49.2" y="30.9">DN1</text>
<text x="49.2" y="33.2">DN2</text>
<text x="56.2" y="33.4" transform="rotate(-90 56.2 33.4)">Shield_1</text>
<text x="58.5" y="33.4" transform="rotate(-90 58.5 33.4)">Shield_2</text>
<text x="61" y="33.4" transform="rotate(-90 61 33.4)">Shield_3</text>
<text x="63.3" y="33.4" transform="rotate(-90 63.3 33.4)">Shield_4</text>
<text x="63.5" y="33.2">GND_2</text>
<text x="65.9" y="30.9">GND</text>
<text x="182.4" y="32.8">VDDA/VREF+</text>
<text x="177.9" y="59.7">PA0</text>
<text x="209.6" y="59.7">PB0</text>
<text x="46.1" y="61.7">TXD</text>
<text x="46.1" y="64">RTS#</text>
<text x="65.1" y="64">CBUS0</text>
<text x="65.1" y="61.7">CBUS3</text>
<text x="177.9" y="62.1">PA1</text>
<text x="177.9" y="64.5">PA2</text>
<text x="209.6" y="62.1">PB1</text>
<text x="209.6" y="64.5">PB3</text>
<text x="46.1" y="66.4">VCCIO</text>
<text x="46.1" y="68.8">RXD</text>
<text x="46.1" y="71.2">GND</text>
<text x="65.1" y="68.8">GND_2</text>
<text x="65.1" y="66.4">CBUS1</text>
<text x="67.8" y="71.2">VCC</text>
<text x="177.9" y="66.9">PA3</text>
<text x="177.9" y="69.3">PA4</text>
<text x="177.9" y="71.7">PA5</text>
<text x="209.6" y="66.9">PB4</text>
<text x="209.6" y="69.3">PB5</text>
<text x="209.6" y="71.7">PB6</text>
<text x="46.1" y="73.6">CTS#</text>
<text x="46.1" y="76">CBUS2</text>
<text x="64" y="76">3V3OUT</text>
<text x="64" y="73.6">RESET#</text>
<text x="177.9" y="74.1">PA6</text>
<text x="177.9" y="76.5">PA7</text>
<text x="209.6" y="74.1">PB7</text>
<text x="46.1" y="78.4">USBDP</text>
<text x="64.5" y="78.4">USBDM</text>
<text x="177.9" y="78.9">PA8</text>
<text x="177.9" y="81.2">PA9</text>
<text x="177.9" y="83.6">PA10</text>
<text x="198.6" y="81.2">PF1-OSC_OUT</text>
<text x="201" y="78.9">PF0-OSC_IN</text>
<text x="177.9" y="86">PA11</text>
<text x="177.9" y="88.4">PA12</text>
<text x="207.8" y="86">NRST</text>
<text x="177.9" y="90.8">PA13</text>
<text x="177.9" y="93.2">PA14</text>
<text x="177.9" y="95.5">PA15</text>
<text x="206.4" y="90.8">BOOT0</text>
<text x="58.5" y="134.7">SDA</text>
<text x="58.5" y="137.1">ADDR</text>
<text x="78.9" y="134.7">EPAD</text>
<text x="80.4" y="137.1">VSS</text>
<text x="189.8" y="137.1">GND</text>
<text x="206.8" y="137.1">VDD</text>
<text x="58.5" y="139.5">ALERT</text>
<text x="58.5" y="141.9">SCL</text>
<text x="76" y="141.9">NRESET</text>
<text x="83.2" y="139.5">R</text>
<text x="189.8" y="139.5">CSB</text>
<text x="189.8" y="141.9">SDI</text>
<text x="204.1" y="139.5">GND_2</text>
<text x="204.5" y="141.9">VDDIO</text>
<text x="80.2" y="144.3">VDD</text>
<text x="189.8" y="144.3">SCK</text>
<text x="206.6" y="144.3">SDO</text>
<text x="75.2" y="180.1">VIN</text>
<text x="75.2" y="182.5">GND</text>
<text x="90.9" y="184.9">CONTROL</text>
<text x="95.5" y="180.1">VOUT</text>
<text x="98.3" y="182.5">NC</text>
</g>
<g font-size="2.1">
<text x="29.6" y="9.1">R9</text>
<text x="59.9" y="7.9">J1</text>
<text x="59.9" y="10.3">USB4105</text>
<text x="17.4" y="17">R10</text>
<text x="30.1" y="16.3">5.1k</text>
<text x="74.3" y="15.5">A8</text>
<text x="180.5" y="14.6">U2A</text>
<text x="180.5" y="17">STM32F303_334KXT</text>
<text x="33.4" y="23.4">D+</text>
<text x="85" y="23.4">VBUS</text>
<text x="250" y="23.9">VCC_3V3</text>
<text x="17.9" y="24.2">5.1k</text>
<text x="215.1" y="27.7">C15</text>
<text x="226.6" y="27.3">C16</text>
<text x="237.6" y="29.9">100nF</text>
<text x="238" y="27">C17</text>
<text x="250.7" y="27">C14</text>
<text x="261.9" y="27">C18</text>
<text x="33.7" y="30.6">D-</text>
<text x="72.8" y="30.1">A1-B12</text>
<text x="205.1" y="34.2">VCC_3V3</text>
<text x="214.6" y="30.6">100nF</text>
<text x="226.1" y="30.4">100nF</text>
<text x="250.7" y="30.1">100nF</text>
<text x="262.4" y="30.4">4.7uF</text>
<text x="206" y="39.9">10nF</text>
<text x="206.3" y="37.5">C4</text>
<text x="217.3" y="37">C3</text>
<text x="217.5" y="40.9">1uF</text>
<text x="101" y="45.4">3V3</text>
<text x="59.2" y="50.7">U4</text>
<text x="59.2" y="53">SOIC_30XS-R</text>
<text x="101.7" y="53">LED</text>
<text x="101.7" y="50.2">LED1</text>
<text x="116.8" y="53">LED</text>
<text x="116.8" y="50.2">LED2</text>
<text x="195.8" y="48.7">U2B</text>
<text x="195.8" y="51.1">STM32F303_334KXT</text>
<text x="25.8" y="60">USART2_RX</text>
<text x="84.8" y="58.3">R8</text>
<text x="88.8" y="58">270R</text>
<text x="243.8" y="57.4">VCC_3V3</text>
<text x="17.9" y="62.4">C6</text>
<text x="23.4" y="64.9">3V3</text>
<text x="81.2" y="64.9">PowerEn</text>
<text x="100.5" y="60.9">R5</text>
<text x="155.9" y="62.8">USART2_TX</text>
<text x="156.8" y="65.2">USART2_RX</text>
<text x="249.5" y="65">LED3</text>
<text x="16.7" y="69.3">100nF</text>
<text x="26" y="67.1">USART2_TX</text>
<text x="84.5" y="69.7">VCC</text>
<text x="102.7" y="66.2">270R</text>
<text x="107.7" y="69.7">VBUS</text>
<text x="118.7" y="67.6">C8</text>
<text x="158" y="67.6">SPI1_NSS</text>
<text x="158" y="70">SPI1_SCK</text>
<text x="229.2" y="68.3">R4</text>
<text x="249.5" y="67.9">LED</text>
<text x="15" y="76.9">D+</text>
<text x="24.6" y="75.2">R6</text>
<text x="29.1" y="74.5">BOOT</text>
<text x="81.9" y="72.1">3V3</text>
<text x="82.4" y="74.5">3V3</text>
<text x="87.6" y="75.2">R7</text>
<text x="90.7" y="72.1">Ferrite</text>
<text x="98.6" y="72.1">L1</text>
<text x="103.4" y="76.9">D-</text>
<text x="118.4" y="73.3">10nF</text>
<text x="158" y="72.4">SPI1_MISO</text>
<text x="158" y="74.8">SPI1_MOSI</text>
<text x="230.9" y="73.8">270R</text>
<text x="22.7" y="81.7">C10</text>
<text x="27.5" y="80.5">27R</text>
<text x="86.4" y="81">27R</text>
<text x="104.4" y="82.2">C9</text>
<text x="247.4" y="82.2">PTS526SM15SMTR2LFS</text>
<text x="255.7" y="80">SW1</text>
<text x="22.7" y="84.5">47pF</text>
<text x="104.4" y="85">47pF</text>
<text x="223" y="89.3">BOOT</text>
<text x="241.1" y="89.3">C19</text>
<text x="53.7" y="93.6">VCC</text>
<text x="158" y="91.5">I2C1_SDA</text>
<text x="158" y="93.9">I2C1_SCL</text>
<text x="241.1" y="92.2">100nF</text>
<text x="51.8" y="99.4">100nF</text>
<text x="52.1" y="96.7">C11</text>
<text x="65.7" y="101.3">4.7u</text>
<text x="65.7" y="98.4">C7</text>
<text x="29.1" y="118.7">VCC_3V3</text>
<text x="32.5" y="123.7">R3</text>
<text x="44.4" y="123.7">R2</text>
<text x="71.6" y="123.7">U1</text>
<text x="32.5" y="126.6">10k</text>
<text x="44.4" y="126.6">10k</text>
<text x="71.6" y="126.1">SHT31-DIS-B2P5KS</text>
<text x="200.6" y="126.1">U3</text>
<text x="200.6" y="128.5">DPS368XTSA1</text>
<text x="229.9" y="128.9">C5</text>
<text x="246.6" y="128.9">C2</text>
<text x="41.1" y="133">I2C1_SDA</text>
<text x="115.3" y="136.9">R1</text>
<text x="170" y="137.8">SPI1_NSS</text>
<text x="220.6" y="135.4">VCC_3V3</text>
<text x="229.9" y="132.1">100nF</text>
<text x="246.6" y="132.1">100nF</text>
<text x="31.5" y="140.2">I2C1_SCL</text>
<text x="170" y="140.2">SPI1_MOSI</text>
<text x="170" y="142.6">SPI1_SCK</text>
<text x="220.1" y="142.6">SPI1_MISO</text>
<text x="233" y="140.2">VCC_3V3</text>
<text x="98.3" y="144.9">VCC_3V3</text>
<text x="101" y="148.1">C1</text>
<text x="115.8" y="144">2k</text>
<text x="101" y="151.2">100nF</text>
<text x="88.3" y="169.1">U5</text>
<text x="88.3" y="171.4">TCR2EF33,LM_CT</text>
<text x="58" y="178.6">VCC</text>
<text x="117.2" y="178.4">VCC_3V3</text>
<text x="59.4" y="183.4">C12</text>
<text x="112.2" y="183.4">PowerEN</text>
<text x="130.6" y="184.4">C13</text>
<text x="193.2" y="183.2">Alan Dayrit</text>
<text x="59.4" y="186.3">0.1uF</text>
<text x="130.6" y="187.2">0.1uF</text>
<text x="191" y="188.2">Size</text>
<text x="193.4" y="190.6">A4</text>
<text x="200.6" y="188.2">Document Number</text>
<text x="200.6" y="190.6">1</text>
<text x="269.8" y="188.2">Rev</text>
<text x="271.2" y="190.6">1</text>
<text x="191" y="195.3">Date:</text>
<text x="200.3" y="195.3">Wednesday, August 20, 2025</text>
<text x="238.8" y="195.3">Sheet</text>
<text x="250.7" y="195.3">1</text>
<text x="257.8" y="195.3">of</text>
<text x="265" y="195.3">1</text>
</g>
</svg>
